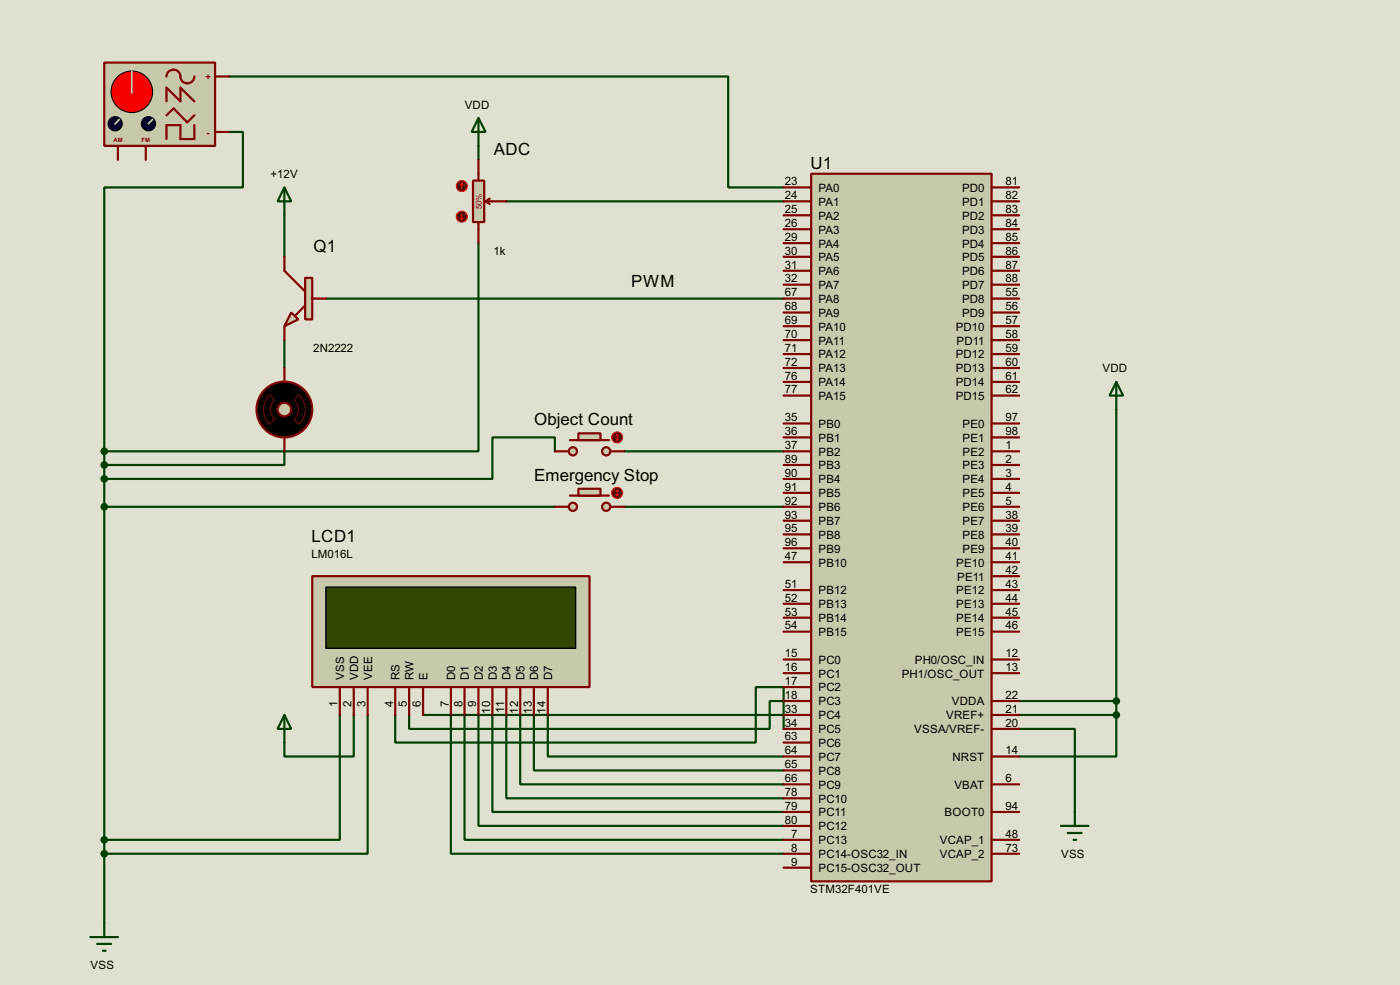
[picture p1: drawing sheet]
<svg xmlns="http://www.w3.org/2000/svg" width="256mm" height="180mm" viewBox="0 0 256 180" stroke-linecap="round" stroke-linejoin="round" font-family="sans-serif">
<path d="M0 0h256.5v180.3h-256.5z" fill="#e0e0d0"/>
<g fill="none" stroke="#004000" stroke-width=".4">
<path d="M42 14h91.4v20.3h10.2M42 24.2h2.5v10.1h-25.4v48.3M52.1 39.4v7.6M87.7 26.7v2.6M92.8 36.9h50.8M59.7 54.7h83.9M87.7 44.5v38.1h-68.6M52.1 62.3v5.1M204.5 75v55.9M19.1 92.8h82.6M19.1 82.6v86.4M52.1 82.6v2.5h-33"/>
<path d="M101.7 82.6v-2.5h-11.5v7.6h-71.1M114.4 82.6h29.2M114.4 92.8h29.2M62.3 130.9v22.8h-43.2M64.8 130.9v7.6h-12.7v-2.6M67.4 130.9v25.4h-48.3M75 130.9v2.5h66v-5.1h2.6v2.6M77.5 130.9h66.1v2.5M82.6 130.9v25.4h61M85.1 130.9v22.8h58.5M87.7 130.9v20.3h55.9M90.2 130.9v17.7h53.4"/>
<path d="M92.8 130.9v15.2h50.8M95.3 130.9v12.7h48.3M97.8 130.9v10.1h45.8M100.4 130.9v7.6h43.2M143.6 128.3v-2.5h-5.1v10.1h-66.1v-5M186.7 133.4h10.2v15.2M186.7 128.3h17.8M186.7 130.9h17.8M204.5 130.9v7.6h-17.8"/>
</g>
<path d="M148.6 31.8h33.1v129.5h-33.1z" fill="#c8c8aa" stroke="#800000" stroke-width=".4"/>
<g fill="none" stroke="#800000" stroke-width=".4">
<path d="M143.6 34.3h5M143.6 39.4h5M143.6 36.9h5M181.7 34.3h5M181.7 39.4h5M181.7 36.9h5M143.6 42h5M143.6 44.5h5M143.6 47h5M143.6 49.6h5M143.6 52.1h5M143.6 54.7h5"/>
<path d="M143.6 57.2h5M143.6 59.7h5M181.7 42h5M181.7 44.5h5M181.7 47h5M181.7 49.6h5M181.7 52.1h5M181.7 54.7h5M181.7 57.2h5M181.7 59.7h5M143.6 77.5h5M143.6 62.3h5"/>
<path d="M143.6 64.8h5M143.6 67.4h5M143.6 69.9h5M143.6 72.4h5M181.7 77.5h5M181.7 62.3h5M181.7 64.8h5M181.7 67.4h5M181.7 69.9h5M181.7 72.4h5M143.6 97.8h5M143.6 80.1h5"/>
<path d="M143.6 82.6h5M143.6 85.1h5M143.6 87.7h5M143.6 90.2h5M143.6 92.8h5M143.6 95.3h5M181.7 97.8h5M181.7 80.1h5M181.7 82.6h5M181.7 85.1h5M181.7 87.7h5M181.7 90.2h5"/>
<path d="M181.7 92.8h5M181.7 95.3h5M143.6 100.4h5M143.6 102.9h5M143.6 108h5M143.6 110.5h5M143.6 113.1h5M143.6 115.6h5M181.7 100.4h5M181.7 102.9h5M181.7 108h5M181.7 110.5h5"/>
<path d="M181.7 113.1h5M181.7 115.6h5M181.7 105.5h5M143.6 138.5h5M143.6 123.2h5M143.6 125.8h5M143.6 120.7h5M143.6 130.9h5M143.6 133.4h5M143.6 128.3h5M143.6 135.9h5M181.7 138.5h5"/>
<path d="M181.7 123.2h5M181.7 120.7h5M181.7 130.9h5M181.7 133.4h5M181.7 128.3h5M143.6 148.6h5M143.6 141h5M143.6 146.1h5M143.6 143.6h5M143.6 151.2h5M143.6 153.7h5M143.6 156.3h5"/>
<path d="M143.6 158.8h5M181.7 148.6h5M181.7 143.6h5M181.7 153.7h5M181.7 156.3h5"/>
</g>
<path d="M204.5 69.9l1.3 2.5h-2.5zM204.5 69.9v5.1M52.1 130.9l1.3 2.5h-2.5zM52.1 130.9v5M194.4 151.2h5M195.6 152.5h2.6M196.7 153.7h.5M196.9 148.6v2.6" fill="none" stroke="#004000" stroke-width=".4"/>
<g fill="#004000" stroke="#004000" stroke-width=".4">
<circle cx="204.5" cy="128.3" r=".5"/>
<circle cx="204.5" cy="130.9" r=".5"/>
</g>
<path d="M86.7 33.1h2v7.6h-2z" fill="#c8c8aa" stroke="#800000" stroke-width=".4"/>
<path d="M87.7 29.3v3.8M89 36.9l.7 .5M89 36.9h3.8M89.7 36.4l-.7 .5M87.7 40.7v3.8" fill="none" stroke="#800000" stroke-width=".4"/>
<circle cx="84.6" cy="34.1" r="1" fill="#400000" stroke="#f00" stroke-width=".2"/>
<path d="M84.6 33.6l-.2 .2M84.6 33.6l.3 .2M84.6 33.6v1" fill="none" stroke="#f00" stroke-width=".2"/>
<circle cx="84.6" cy="39.7" r="1" fill="#400000" stroke="#f00" stroke-width=".2"/>
<path d="M84.4 39.9l.2 .3M84.6 39.2v1M84.9 39.9l-.3 .3" fill="none" stroke="#f00" stroke-width=".2"/>
<path d="M87.7 21.6l1.3 2.6h-2.6zM87.7 21.6v5.1" fill="none" stroke="#004000" stroke-width=".4"/>
<path d="M57.2 105.5h50.8v20.3h-50.8z" fill="#c8c8aa" stroke="#800000" stroke-width=".4"/>
<path d="M59.7 107.5h45.8v11.2h-45.8z" fill="#324600" stroke="#000" stroke-width=".25"/>
<g fill="none" stroke="#800000" stroke-width=".4">
<path d="M62.3 125.8v5.1M64.8 125.8v5.1M67.4 125.8v5.1M72.4 125.8v5.1M75 125.8v5.1M77.5 125.8v5.1M82.6 125.8v5.1M85.1 125.8v5.1M87.7 125.8v5.1M90.2 125.8v5.1M92.8 125.8v5.1M95.3 125.8v5.1"/>
<path d="M97.8 125.8v5.1M100.4 125.8v5.1"/>
</g>
<g fill="#c8c8aa" stroke="#800000" stroke-width=".4">
<circle cx="111" cy="82.6" r=".75"/>
<circle cx="104.9" cy="82.6" r=".75"/>
</g>
<path d="M104.4 80.6h7.2" fill="none" stroke="#800000" stroke-width=".4"/>
<path d="M106 79.3h4v1.3h-4z" fill="#c8c8aa" stroke="#800000" stroke-width=".4"/>
<path d="M101.7 82.6h2.5M111.8 82.6h2.6" fill="none" stroke="#800000" stroke-width=".4"/>
<circle cx="113" cy="80.1" r="1" fill="#400000" stroke="#f00" stroke-width=".2"/>
<path d="M113.1 79.6v1M113.1 79.6l-.3 .2M113.1 79.6l.2 .2M112.8 80.3l.3 .3M113.3 80.3l-.2 .3" fill="none" stroke="#f00" stroke-width=".2"/>
<circle cx="52.1" cy="75" r="5.1" fill="#000" stroke="#800000" stroke-width=".4"/>
<path d="M49.4 72.3l.9 .9a2.54 2.54 0 0 0 0 3.6l-.9 .9a3.8 3.8 0 0 1 0-5.4zM54.8 72.3a3.8 3.8 0 0 1 0 5.4l-.9-.9a2.54 2.54 0 0 0 0-3.6z" fill="none" stroke="#800000" stroke-width=".18"/>
<circle cx="52.1" cy="75" r="1.25" fill="#c8c8aa" stroke="#800000" stroke-width=".4"/>
<path d="M52.1 67.4v2.5M52.1 80.1v2.5" fill="none" stroke="#800000" stroke-width=".4"/>
<path d="M53.4 57.2l1.3 1.3-2.6 1.2z" fill="#c8c8aa" stroke="#800000" stroke-width=".4"/>
<path d="M55.9 50.9h1.3v7.6h-1.3z" fill="#c8c8aa" stroke="#800000" stroke-width=".4"/>
<path d="M52.1 47v2.6l3.8 3.8M52.1 59.7v2.6M55.9 55.9l-1.7 1.8M57.2 54.7h2.5" fill="none" stroke="#800000" stroke-width=".4"/>
<path d="M52.1 34.3l1.3 2.6h-2.5zM52.1 34.3v5.1M16.6 171.5h5M17.8 172.8h2.6M18.9 174h.5M19.1 169v2.5" fill="none" stroke="#004000" stroke-width=".4"/>
<g fill="#c8c8aa" stroke="#800000" stroke-width=".4">
<circle cx="111" cy="92.8" r=".75"/>
<circle cx="104.9" cy="92.8" r=".75"/>
</g>
<path d="M104.4 90.7h7.2" fill="none" stroke="#800000" stroke-width=".4"/>
<path d="M106 89.5h4v1.2h-4z" fill="#c8c8aa" stroke="#800000" stroke-width=".4"/>
<path d="M101.7 92.8h2.5M111.8 92.8h2.6" fill="none" stroke="#800000" stroke-width=".4"/>
<circle cx="113" cy="90.2" r="1" fill="#400000" stroke="#f00" stroke-width=".2"/>
<path d="M112.8 90.5l.3 .2M113.1 89.7v1M113.1 89.7l-.3 .3M113.1 89.7l.2 .3M113.3 90.5l-.2 .2" fill="none" stroke="#f00" stroke-width=".2"/>
<path d="M19.1 11.5h20.3v15.2h-20.3z" fill="#c8c8aa" stroke="#800000" stroke-width=".4"/>
<circle cx="24.1" cy="16.8" r="3.8" fill="#f00" stroke="#000" stroke-width=".2"/>
<path d="M30.5 14a1.28 1.28 0 0 1 1.3-1.3 1.28 1.28 0 0 1 1.3 1.3 1.28 1.28 0 0 0 1.2 1.3 1.28 1.28 0 0 0 1.3-1.3M30.5 18.6v-2.5l2.6 2.5v-2.5l2.5 2.5M30.5 21.1l1.3-1.2 2.5 2.5 1.3-1.3M35.6 22.9v2.6h-2.5v-2.6h-2.6v2.6" fill="none" stroke="#800000" stroke-width=".4"/>
<path d="M24.2 13v4.1" fill="none" stroke="#c0c0c0" stroke-width=".3"/>
<circle cx="21.1" cy="22.7" r="1.3" fill="#0000c0" stroke="#000" stroke-width=".2"/>
<path d="M21.9 21.9l-.8 .8" fill="none" stroke="#c0c0c0" stroke-width=".3"/>
<circle cx="27.2" cy="22.7" r="1.3" fill="#0000c0" stroke="#000" stroke-width=".2"/>
<path d="M28 21.9l-.8 .8" fill="none" stroke="#c0c0c0" stroke-width=".3"/>
<path d="M39.4 14h2.6M21.6 26.7v2.6M26.7 26.7v2.6M39.4 24.2h2.6" fill="none" stroke="#800000" stroke-width=".4"/>
<g fill="#004000" stroke="#004000" stroke-width=".4">
<circle cx="19.1" cy="85.1" r=".5"/>
<circle cx="19.1" cy="82.6" r=".5"/>
<circle cx="19.1" cy="87.7" r=".5"/>
<circle cx="19.1" cy="92.8" r=".5"/>
<circle cx="19.1" cy="153.7" r=".5"/>
<circle cx="19.1" cy="156.3" r=".5"/>
</g>
<g font-size="3.5">
<text x="90.5" y="28.5">ADC</text>
<text x="148.5" y="31">U1</text>
<text x="57.5" y="46.2">Q1</text>
<text x="115.7" y="52.5">PWM</text>
<text x="97.9" y="77.9">Object Count</text>
<text x="97.9" y="88">Emergency Stop</text>
<text x="57.1" y="99.3">LCD1</text>
</g>
<g font-size="2.4">
<text x="85.1" y="19.9">VDD</text>
<text x="49.6" y="32.6">+12V</text>
<text x="143.8" y="33.9">23</text>
<text x="149.9" y="35.1">PA0</text>
<text x="176.2" y="35.1">PD0</text>
<text x="184.2" y="33.9">81</text>
<text x="143.8" y="39">25</text>
<text x="143.8" y="36.5">24</text>
<text x="143.8" y="41.6">26</text>
<text x="149.9" y="40.2">PA2</text>
<text x="149.9" y="37.7">PA1</text>
<text x="176.2" y="37.7">PD1</text>
<text x="176.2" y="40.2">PD2</text>
<text x="184.2" y="36.5">82</text>
<text x="184.2" y="39">83</text>
<text x="184.2" y="41.6">84</text>
<text x="90.4" y="46.7">1k</text>
<text x="143.8" y="44.1">29</text>
<text x="143.8" y="46.6">30</text>
<text x="149.9" y="42.7">PA3</text>
<text x="149.9" y="45.3">PA4</text>
<text x="149.9" y="47.8">PA5</text>
<text x="176.2" y="45.3">PD4</text>
<text x="176.2" y="47.8">PD5</text>
<text x="176.2" y="42.7">PD3</text>
<text x="184.2" y="44.1">85</text>
<text x="184.2" y="46.6">86</text>
<text x="143.8" y="49.2">31</text>
<text x="143.8" y="51.7">32</text>
<text x="149.9" y="50.4">PA6</text>
<text x="149.9" y="52.9">PA7</text>
<text x="176.2" y="52.9">PD7</text>
<text x="176.2" y="50.4">PD6</text>
<text x="184.2" y="51.7">88</text>
<text x="184.2" y="49.2">87</text>
<text x="143.8" y="54.3">67</text>
<text x="143.8" y="56.8">68</text>
<text x="143.8" y="59.3">69</text>
<text x="149.9" y="55.4">PA8</text>
<text x="149.9" y="58">PA9</text>
<text x="176.2" y="55.4">PD8</text>
<text x="176.2" y="58">PD9</text>
<text x="184.2" y="54.3">55</text>
<text x="184.2" y="59.3">57</text>
<text x="184.2" y="56.8">56</text>
<text x="57.4" y="64.5">2N2222</text>
<text x="143.8" y="61.9">70</text>
<text x="143.8" y="64.4">71</text>
<text x="149.9" y="60.5">PA10</text>
<text x="149.9" y="63.1">PA11</text>
<text x="149.9" y="65.6">PA12</text>
<text x="175.1" y="60.5">PD10</text>
<text x="175.1" y="65.6">PD12</text>
<text x="175.2" y="63.1">PD11</text>
<text x="184.2" y="61.9">58</text>
<text x="184.2" y="64.4">59</text>
<text x="143.8" y="67">72</text>
<text x="143.8" y="69.5">76</text>
<text x="143.8" y="72">77</text>
<text x="149.9" y="68.1">PA13</text>
<text x="149.9" y="70.7">PA14</text>
<text x="175.1" y="68.1">PD13</text>
<text x="175.1" y="70.7">PD14</text>
<text x="184.2" y="67">60</text>
<text x="184.2" y="69.5">61</text>
<text x="184.2" y="72">62</text>
<text x="202" y="68.1">VDD</text>
<text x="143.8" y="77.1">35</text>
<text x="149.9" y="73.2">PA15</text>
<text x="175.1" y="73.2">PD15</text>
<text x="184.2" y="77.1">97</text>
<text x="143.8" y="79.7">36</text>
<text x="143.8" y="82.2">37</text>
<text x="149.9" y="78.3">PB0</text>
<text x="149.9" y="80.8">PB1</text>
<text x="149.9" y="83.4">PB2</text>
<text x="176.3" y="80.8">PE1</text>
<text x="176.3" y="83.4">PE2</text>
<text x="176.3" y="78.3">PE0</text>
<text x="184.2" y="79.7">98</text>
<text x="184.2" y="82.2">1</text>
<text x="143.8" y="84.7">89</text>
<text x="143.8" y="87.3">90</text>
<text x="143.8" y="89.8">91</text>
<text x="149.9" y="85.9">PB3</text>
<text x="149.9" y="88.5">PB4</text>
<text x="176.3" y="88.5">PE4</text>
<text x="176.3" y="85.9">PE3</text>
<text x="184.2" y="87.3">3</text>
<text x="184.2" y="89.8">4</text>
<text x="184.2" y="84.7">2</text>
<text x="143.8" y="92.4">92</text>
<text x="143.8" y="94.9">93</text>
<text x="149.9" y="91">PB5</text>
<text x="149.9" y="93.6">PB6</text>
<text x="176.3" y="91">PE5</text>
<text x="176.3" y="93.6">PE6</text>
<text x="184.2" y="94.9">38</text>
<text x="184.2" y="92.4">5</text>
<text x="143.8" y="97.4">95</text>
<text x="143.8" y="100">96</text>
<text x="149.9" y="98.6">PB8</text>
<text x="149.9" y="101.2">PB9</text>
<text x="149.9" y="96.1">PB7</text>
<text x="176.3" y="96.1">PE7</text>
<text x="176.3" y="98.6">PE8</text>
<text x="176.3" y="101.2">PE9</text>
<text x="184.2" y="97.4">39</text>
<text x="184.2" y="100">40</text>
<text x="57" y="102.2">LM016L</text>
<text x="143.8" y="102.5">47</text>
<text x="143.8" y="107.6">51</text>
<text x="149.9" y="103.7">PB10</text>
<text x="175.2" y="103.7">PE10</text>
<text x="175.3" y="106.3">PE11</text>
<text x="184.2" y="102.5">41</text>
<text x="184.2" y="105.1">42</text>
<text x="184.2" y="107.6">43</text>
<text x="143.8" y="110.1">52</text>
<text x="143.8" y="112.7">53</text>
<text x="149.9" y="108.8">PB12</text>
<text x="149.9" y="111.3">PB13</text>
<text x="149.9" y="113.9">PB14</text>
<text x="175.2" y="108.8">PE12</text>
<text x="175.2" y="111.3">PE13</text>
<text x="175.2" y="113.9">PE14</text>
<text x="184.2" y="110.1">44</text>
<text x="184.2" y="112.7">45</text>
<text x="143.8" y="115.2">54</text>
<text x="149.9" y="116.4">PB15</text>
<text x="175.2" y="116.4">PE15</text>
<text x="184.2" y="115.2">46</text>
<text x="63.1" y="124.5" transform="rotate(-90 63.1 124.5)">VSS</text>
<text x="65.6" y="124.5" transform="rotate(-90 65.6 124.5)">VDD</text>
<text x="68.2" y="124.5" transform="rotate(-90 68.2 124.5)">VEE</text>
<text x="73.2" y="124.5" transform="rotate(-90 73.2 124.5)">RS</text>
<text x="75.8" y="124.5" transform="rotate(-90 75.8 124.5)">RW</text>
<text x="78.3" y="124.5" transform="rotate(-90 78.3 124.5)">E</text>
<text x="83.4" y="124.5" transform="rotate(-90 83.4 124.5)">D0</text>
<text x="85.9" y="124.5" transform="rotate(-90 85.9 124.5)">D1</text>
<text x="88.5" y="124.5" transform="rotate(-90 88.5 124.5)">D2</text>
<text x="91" y="124.5" transform="rotate(-90 91 124.5)">D3</text>
<text x="93.5" y="124.5" transform="rotate(-90 93.5 124.5)">D4</text>
<text x="96.1" y="124.5" transform="rotate(-90 96.1 124.5)">D5</text>
<text x="98.6" y="124.5" transform="rotate(-90 98.6 124.5)">D6</text>
<text x="101.2" y="124.5" transform="rotate(-90 101.2 124.5)">D7</text>
<text x="143.8" y="122.8">16</text>
<text x="143.8" y="125.4">17</text>
<text x="143.8" y="120.3">15</text>
<text x="149.9" y="124">PC1</text>
<text x="149.9" y="121.5">PC0</text>
<text x="165.2" y="124">PH1/OSC_OUT</text>
<text x="167.6" y="121.5">PH0/OSC_IN</text>
<text x="184.2" y="122.8">13</text>
<text x="184.2" y="120.3">12</text>
<text x="61.8" y="129.5" transform="rotate(-90 61.8 129.5)">1</text>
<text x="64.4" y="129.5" transform="rotate(-90 64.4 129.5)">2</text>
<text x="66.9" y="129.5" transform="rotate(-90 66.9 129.5)">3</text>
<text x="72" y="129.4" transform="rotate(-90 72 129.4)">4</text>
<text x="74.5" y="129.5" transform="rotate(-90 74.5 129.5)">5</text>
<text x="77.1" y="129.5" transform="rotate(-90 77.1 129.5)">6</text>
<text x="82.2" y="129.4" transform="rotate(-90 82.2 129.4)">7</text>
<text x="84.7" y="129.5" transform="rotate(-90 84.7 129.5)">8</text>
<text x="87.2" y="129.5" transform="rotate(-90 87.2 129.5)">9</text>
<text x="89.8" y="130.6" transform="rotate(-90 89.8 130.6)">10</text>
<text x="92.4" y="130.5" transform="rotate(-90 92.4 130.5)">11</text>
<text x="94.9" y="130.6" transform="rotate(-90 94.9 130.6)">12</text>
<text x="97.4" y="130.6" transform="rotate(-90 97.4 130.6)">13</text>
<text x="100" y="130.6" transform="rotate(-90 100 130.6)">14</text>
<text x="143.8" y="130.5">33</text>
<text x="143.8" y="127.9">18</text>
<text x="149.9" y="126.6">PC2</text>
<text x="149.9" y="131.7">PC4</text>
<text x="149.9" y="129.1">PC3</text>
<text x="173.3" y="131.7">VREF+</text>
<text x="174.4" y="129.1">VDDA</text>
<text x="184.2" y="130.5">21</text>
<text x="184.2" y="127.9">22</text>
<text x="143.8" y="133">34</text>
<text x="143.8" y="135.5">63</text>
<text x="149.9" y="134.2">PC5</text>
<text x="149.9" y="136.7">PC6</text>
<text x="167.5" y="134.2">VSSA/VREF-</text>
<text x="184.2" y="133">20</text>
<text x="143.8" y="138.1">64</text>
<text x="143.8" y="140.6">65</text>
<text x="143.8" y="143.2">66</text>
<text x="149.9" y="139.3">PC7</text>
<text x="149.9" y="141.8">PC8</text>
<text x="174.5" y="139.3">NRST</text>
<text x="184.2" y="138.1">14</text>
<text x="184.2" y="143.2">6</text>
<text x="143.8" y="145.7">78</text>
<text x="143.8" y="148.2">79</text>
<text x="149.9" y="146.9">PC10</text>
<text x="149.9" y="149.4">PC11</text>
<text x="149.9" y="144.4">PC9</text>
<text x="173" y="149.4">BOOT0</text>
<text x="174.8" y="144.4">VBAT</text>
<text x="184.2" y="148.2">94</text>
<text x="143.8" y="150.8">80</text>
<text x="145" y="153.3">7</text>
<text x="145" y="155.9">8</text>
<text x="149.9" y="152">PC12</text>
<text x="149.9" y="154.5">PC13</text>
<text x="172.2" y="154.5">VCAP_1</text>
<text x="184.2" y="153.3">48</text>
<text x="184.2" y="155.9">73</text>
<text x="145" y="158.4">9</text>
<text x="149.9" y="157.1">PC14-OSC32_IN</text>
<text x="149.9" y="159.6">PC15-OSC32_OUT</text>
<text x="172.2" y="157.1">VCAP_2</text>
<text x="194.4" y="157.1">VSS</text>
<text x="148.4" y="163.5">STM32F401VE</text>
<text x="16.6" y="177.4">VSS</text>
</g>
<g font-size="1.9" fill="#800000">
<text x="37.7" y="14.7">+</text>
<text x="37.9" y="24.9">-</text>
</g>
<text font-size="1.7" fill="#c00000" x="88.3" y="38.3" transform="rotate(-90 88.3 38.3)">50%</text>
<g font-size="1.2" fill="#800000">
<text x="20.8" y="25.9">AM</text>
<text x="25.9" y="25.9">FM</text>
</g>
</svg>
